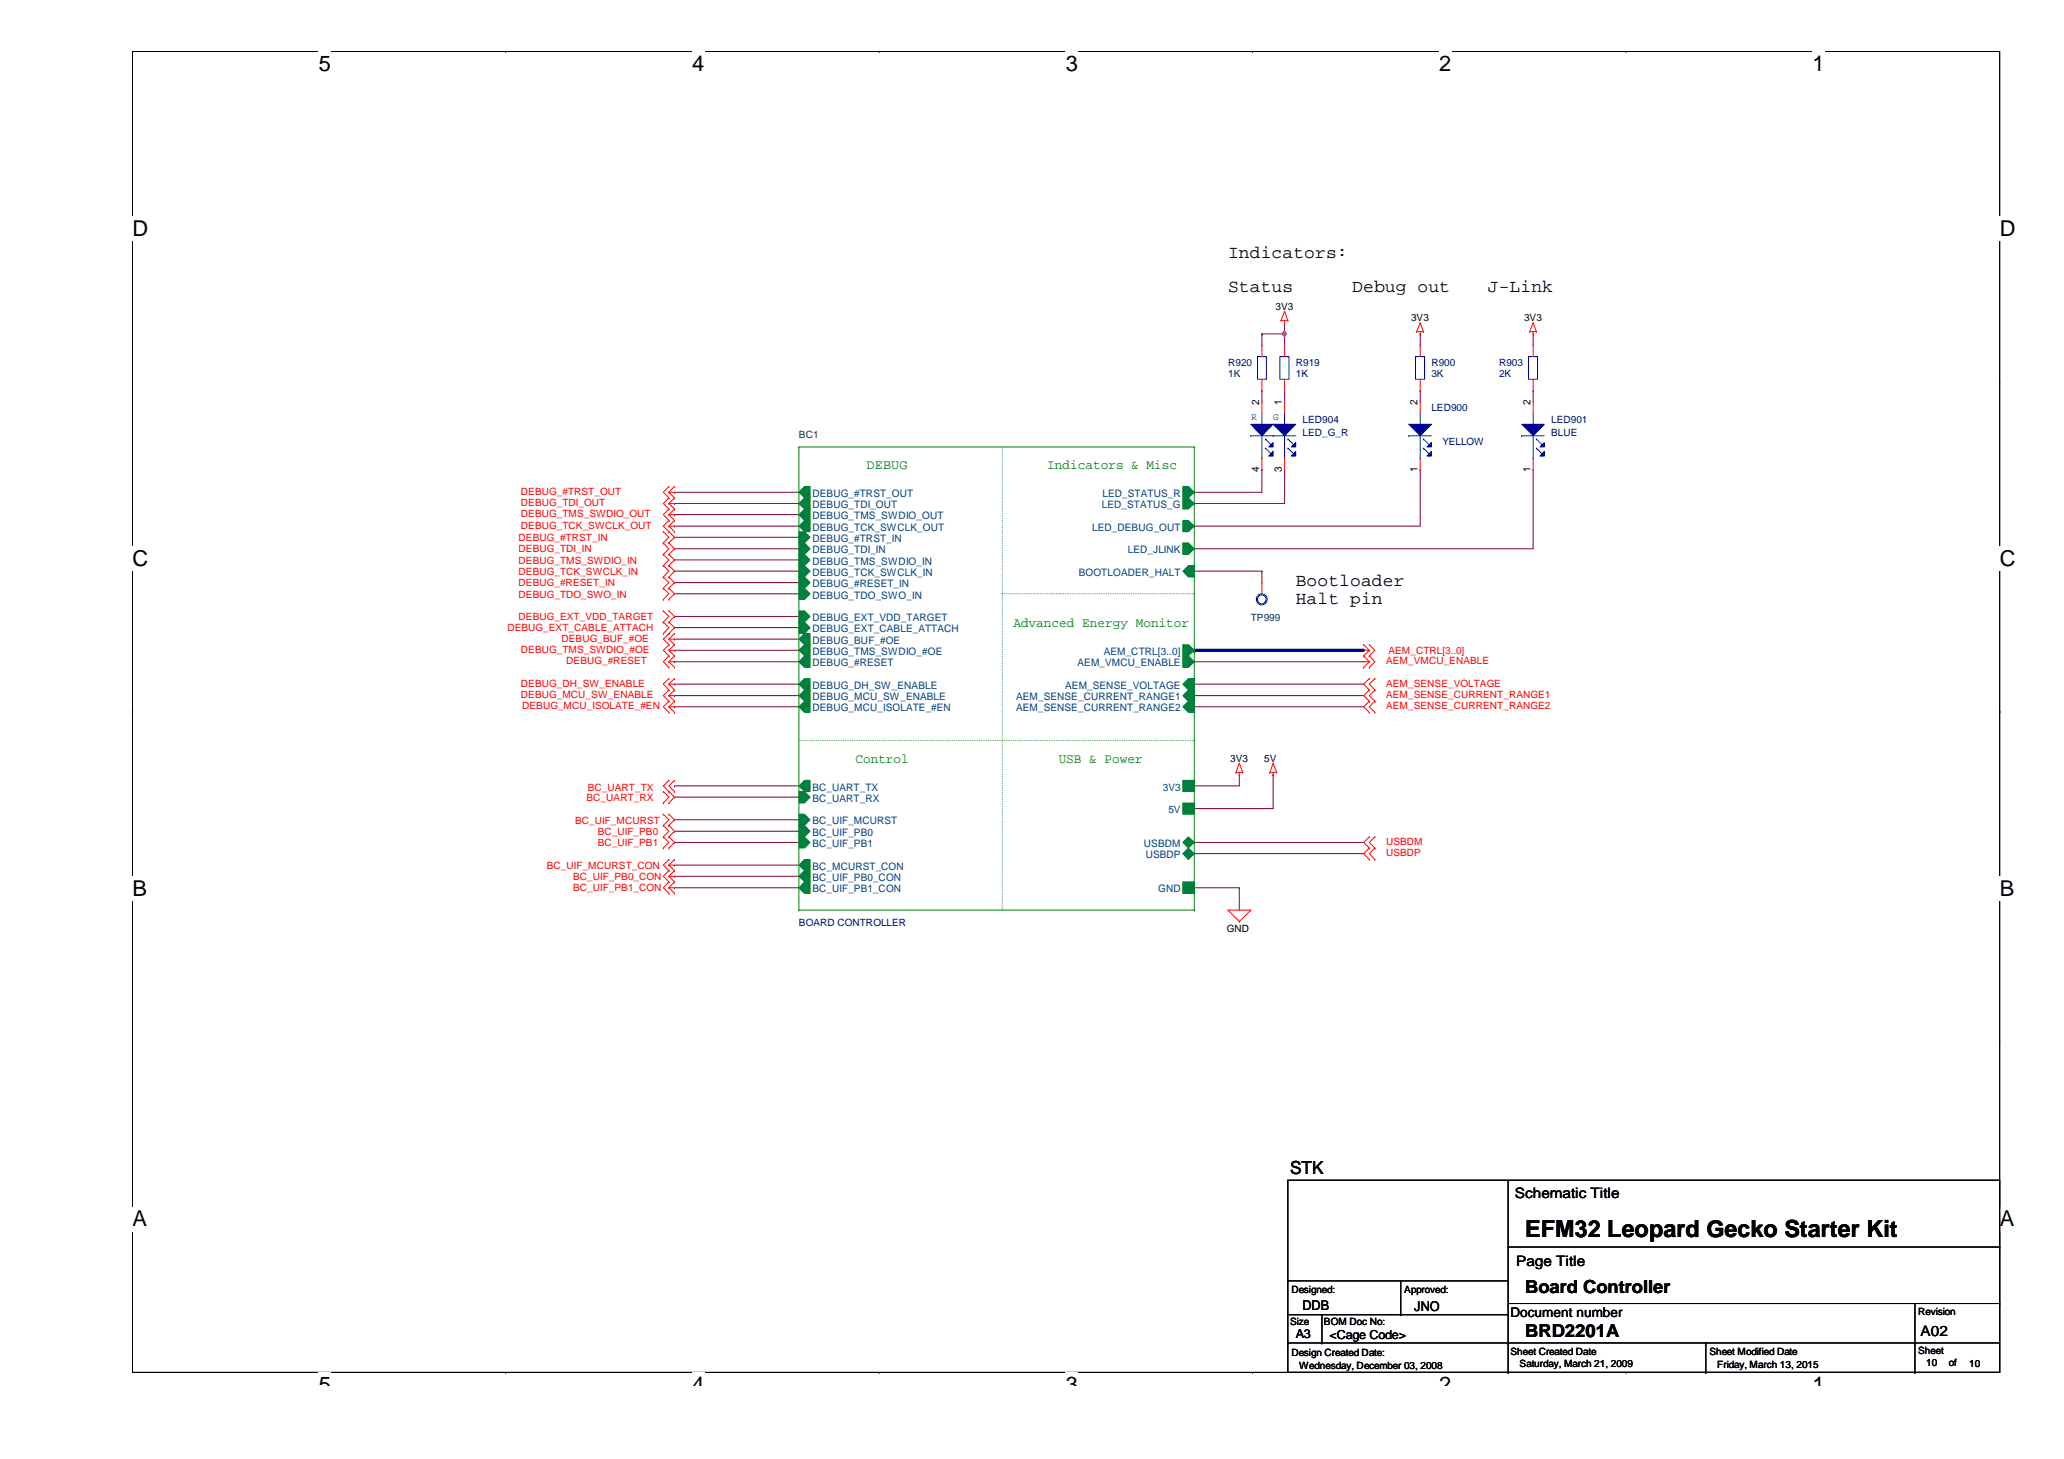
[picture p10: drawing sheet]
<svg xmlns="http://www.w3.org/2000/svg" width="297mm" height="210mm" viewBox="0 0 297 210" stroke-linecap="round" stroke-linejoin="round" font-family="sans-serif">
<path d="M19.1 7.4h268.7v190h-268.7z" fill="none" stroke="#000" stroke-width=".14"/>
<g fill="#fff">
<path d="M45.9 7.4h1.7v3.5h-1.7z"/>
<path d="M45.9 197.4h1.7v2h-1.7z"/>
</g>
<path d="M72.8 7.4h.1M72.8 197.4h.1" fill="none" stroke="#000" stroke-width=".14"/>
<g fill="#fff">
<path d="M99.6 7.4h1.7v3.5h-1.7z"/>
<path d="M99.6 197.4h1.7v2h-1.7z"/>
</g>
<path d="M126.5 7.4h.1M126.5 197.4h.1" fill="none" stroke="#000" stroke-width=".14"/>
<g fill="#fff">
<path d="M153.4 7.4h1.7v3.5h-1.7z"/>
<path d="M153.4 197.4h1.7v2h-1.7z"/>
</g>
<path d="M180.3 7.4h.1M180.3 197.4h.1" fill="none" stroke="#000" stroke-width=".14"/>
<g fill="#fff">
<path d="M207.1 7.4h1.7v3.5h-1.7z"/>
<path d="M207.1 197.4h1.7v2h-1.7z"/>
</g>
<path d="M234 7.4h.1M234 197.4h.1" fill="none" stroke="#000" stroke-width=".14"/>
<g fill="#fff">
<path d="M260.9 7.4h1.7v3.5h-1.7z"/>
<path d="M260.9 197.4h1.7v2h-1.7z"/>
<path d="M19.1 31.2h2.2v3.4h-2.2z"/>
<path d="M287.8 31.2h2.2v3.4h-2.2z"/>
<path d="M19.1 78.7h2.2v3.4h-2.2z"/>
<path d="M287.8 78.7h2.2v3.4h-2.2z"/>
</g>
<path d="M19.1 54.9h.1M287.8 54.9h.1" fill="none" stroke="#000" stroke-width=".14"/>
<g fill="#fff">
<path d="M19.1 126.2h2v3.4h-2z"/>
<path d="M287.8 126.2h2.1v3.4h-2.1z"/>
</g>
<path d="M19.1 102.4h.1M287.8 102.4h.1" fill="none" stroke="#000" stroke-width=".14"/>
<g fill="#fff">
<path d="M19.1 173.7h2v3.4h-2z"/>
<path d="M287.8 173.7h2.1v3.4h-2.1z"/>
</g>
<path d="M19.1 149.9h.1M287.8 149.9h.1" fill="none" stroke="#000" stroke-width=".14"/>
<g fill="none" stroke="#800040" stroke-width=".14">
<path d="M97.1 79h.1M97.1 77.3h.1M97.1 70.8h.1M97.1 75.7h.1M97.1 74h.1M97.1 72.4h.1M97.1 79h17.9M97.1 77.3h17.9M97.1 70.8h17.9M97.1 75.7h17.9M97.1 74h17.9M97.1 72.4h17.9"/>
<path d="M97.1 80.6h.1M97.1 85.4h.1M97.1 82.2h.1M97.1 83.8h.1M97.1 88.7h.1M97.1 90.3h.1M97.1 91.9h.1M97.1 93.6h.1M97.1 95.2h.1M97.1 98.4h.1M97.1 80.6h17.9M97.1 85.4h17.9"/>
<path d="M97.1 82.2h17.9M97.1 83.8h17.9M97.1 88.7h17.9M97.1 90.3h17.9M97.1 91.9h17.9M97.1 93.6h17.9M97.1 95.2h17.9M97.1 98.4h17.9M97.1 100.1h.1M97.1 101.7h.1M97.1 100.1h17.9M97.1 101.7h17.9"/>
<path d="M171.9 113.1h.1M171.9 116.3h.1M178.4 111.5h.1M178.4 111.5v1.6h-6.5M183.2 111.5h.1M183.2 111.5v4.8h-11.3M171.9 122.8h.1M171.9 121.2h.1M171.9 127.7h.1M171.9 122.8h24.4M171.9 121.2h24.4M171.9 127.7h6.5"/>
<path d="M178.4 127.7h.1M178.4 127.7v3.2"/>
</g>
<path d="M171.9 93.6h24.4" fill="none" stroke="#00f" stroke-width=".47"/>
<circle cx="171.9" cy="93.6" r=".23" fill="#00f"/>
<g fill="none" stroke="#800040" stroke-width=".14">
<path d="M181.6 48h.1M181.6 48h3.3M184.9 46.4h.1M184.9 48h.1M184.9 46.4v3.3M171.9 95.2h.1M171.9 98.4h.1M171.9 95.2h24.4M171.9 98.4h24.4M97.1 113.1h.1M97.1 114.7h.1M97.1 119.6h.1"/>
<path d="M97.1 117.9h.1M97.1 113.1h17.9M97.1 114.7h17.9M97.1 119.6h17.9M97.1 117.9h17.9M171.9 101.7h.1M171.9 100.1h.1M171.9 101.7h24.4M171.9 100.1h24.4M97.1 121.2h.1M97.1 124.5h.1M97.1 126.1h.1"/>
<path d="M97.1 127.7h.1M97.1 121.2h17.9M97.1 124.5h17.9M97.1 126.1h17.9M97.1 127.7h17.9"/>
</g>
<circle cx="184.8" cy="48" r=".31" fill="#f0f"/>
<circle cx="184.8" cy="48" r=".31" fill="none" stroke="#f0f" stroke-width=".14"/>
<g fill="none" stroke="#800040" stroke-width=".14">
<path d="M181.6 48h.1M181.6 56.2h.1M181.6 48v1.7M181.6 56.2v1.6M184.9 56.2h.1M184.9 56.2v1.6M204.4 48h.1M204.4 56.2h.1M204.4 48v1.7M204.4 56.2v1.6M220.6 48h.1M220.6 56.2h.1"/>
<path d="M220.6 48v1.7M220.6 56.2v1.6M171.9 70.8h.1M171.9 72.4h.1M171.9 75.7h.1M171.9 79h.1M181.6 67.6h.1M181.6 67.6v3.2h-9.7M184.9 67.6h.1M184.9 67.6v4.8h-13M204.4 67.6h.1M204.4 67.6v8.1h-32.5"/>
<path d="M220.6 67.6h.1M220.6 67.6v11.4h-48.7M171.9 82.2h.1M171.9 82.2h9.7M181.6 82.2h.1M181.6 82.2v1.6"/>
</g>
<g fill="none" stroke="#f00" stroke-width=".14">
<path d="M184.4 46.1h.1M184.4 46.1h.9M184.9 46.4h.1M184.9 44.8h.1M184.9 46.1v.3M184.9 44.8l-.5 1.3M184.9 44.8l.4 1.3M185.3 46.1h.1M203.9 47.7h.1M203.9 47.7h1M204.4 48h.1M204.4 46.4h.1"/>
<path d="M204.4 47.7v.3M204.4 46.4l-.5 1.3M204.4 46.4l.5 1.3M204.9 47.7h.1M220.1 47.7h.1M220.1 47.7h1M220.6 48h.1M220.6 46.4h.1M220.6 47.7v.3M220.6 46.4l.5 1.3M220.6 46.4l-.5 1.3M221.1 47.7h.1"/>
<path d="M95.5 79.8h.1M95.5 78.1h.1M95.5 76.5h.1M95.5 79.8l.8 .8-.8 .8M95.5 78.1l.8 .9-.8 .8M95.5 76.5l.8 .8-.8 .8M96.3 79.8h.1M96.3 78.1h.1M96.3 71.6h.1M96.3 70h.1M96.3 70.8h.1M96.3 76.5h.1"/>
<path d="M96.3 74.9h.1M96.3 75.7h.1M96.3 73.2h.1M96.3 74h.1M96.3 72.4h.1M96.3 79.8l.8 .8-.8 .8M96.3 78.1l.8 .9-.8 .8M96.3 70l-.8 .8 .8 .8M96.3 70.8l.8 .8M96.3 70.8h.8M96.3 74.9l-.8 .8 1.6 1.6-.8 .8M96.3 75.7l.8 .8"/>
<path d="M96.3 75.7h.8M96.3 73.2l-.8 .8 .8 .9M96.3 74l.8 .9M96.3 74h.8M96.3 71.6l-.8 .8 .8 .8M96.3 72.4l.8 .8M96.3 72.4h.8M97.1 71.6h.1M97.1 70h.1M97.1 76.5h.1M97.1 74.9h.1M97.1 73.2h.1"/>
<path d="M97.1 70l-.8 .8M97.1 74.9l-.8 .8M97.1 73.2l-.8 .8M97.1 71.6l-.8 .8M95.5 81.4h.1M95.5 84.6h.1M95.5 86.2h.1M95.5 83h.1M95.5 89.5h.1M95.5 91.1h.1M95.5 87.9h.1M95.5 84.6l.8 .8-.8 .8"/>
<path d="M95.5 81.4l.8 .8-.8 .8M95.5 83l.8 .8-.8 .8M95.5 89.5l.8 .8-.8 .8M95.5 87.9l.8 .8-.8 .8M96.3 92.8h.1M96.3 91.1h.1M96.3 91.9h.1M96.3 94.4h.1M96.3 93.6h.1M96.3 81.4h.1M96.3 84.6h.1M96.3 86.2h.1"/>
<path d="M96.3 83h.1M96.3 89.5h.1M96.3 87.9h.1M96.3 96h.1M96.3 95.2h.1M96.3 99.3h.1M96.3 97.6h.1M96.3 98.4h.1M96.3 91.1l-.8 .8 .8 .9M96.3 91.9l.8 .9M96.3 91.9h.8M96.3 92.8l-.8 .8 .8 .8"/>
<path d="M96.3 93.6l.8 .8M96.3 93.6h.8M96.3 84.6l.8 .8-.8 .8M96.3 81.4l.8 .8-.8 .8M96.3 83l.8 .8-.8 .8M96.3 89.5l.8 .8-.8 .8M96.3 87.9l.8 .8-.8 .8M96.3 94.4l-.8 .8 .8 .8M96.3 95.2l.8 .8M96.3 95.2h.8M96.3 97.6l-.8 .8 .8 .9M96.3 98.4l.8 .9"/>
<path d="M96.3 98.4h.8M96.3 99.3l-.8 .8 .8 .8M97.1 92.8h.1M97.1 91.1h.1M97.1 94.4h.1M97.1 96h.1M97.1 99.3h.1M97.1 97.6h.1M97.1 91.1l-.8 .8M97.1 92.8l-.8 .8M97.1 94.4l-.8 .8M97.1 97.6l-.8 .8"/>
<path d="M97.1 99.3l-.8 .8M196.3 94.4h.1M196.3 96h.1M196.3 92.8h.1M196.3 93.6h.8M196.3 95.2h.8M196.3 94.4l.8 .8M196.3 92.8l.8 .8M197.1 94.4h.1M197.1 96h.1M197.1 95.2h.1M197.1 92.8h.1"/>
<path d="M197.1 93.6h.1M197.1 99.3h.1M197.1 97.6h.1M197.1 94.4l.8 .8-.8 .8M197.1 95.2l-.8 .8M197.1 92.8l.8 .8-.8 .8M197.1 93.6l-.8 .8M197.1 97.6l-.8 .8 .8 .9M197.1 99.3l-.8 .8 .8 .8M197.9 99.3h.1M197.9 97.6h.1M197.9 97.6l-.8 .8 .8 .9"/>
<path d="M197.9 99.3l-.8 .8 .8 .8M95.5 113.9h.1M95.5 115.5h.1M95.5 117.1h.1M95.5 118.7h.1M95.5 113.9l.8 .8-.8 .8M95.5 117.1l.8 .8-.8 .8M95.5 118.7l.8 .9-.8 .8M96.3 100.9h.1M96.3 100.1h.1M96.3 102.5h.1M96.3 101.7h.1"/>
<path d="M96.3 113.9h.1M96.3 115.5h.1M96.3 112.3h.1M96.3 117.1h.1M96.3 118.7h.1M96.3 100.1l.8 .8M96.3 100.1h.8M96.3 100.9l-.8 .8 .8 .8M96.3 101.7l.8 .8M96.3 101.7h.8M96.3 112.3l-.8 .8 1.6 1.6-.8 .8M96.3 117.1l.8 .8-.8 .8"/>
<path d="M96.3 118.7l.8 .9-.8 .8M97.1 100.9h.1M97.1 102.5h.1M97.1 112.3h.1M97.1 113.9h.1M97.1 100.9l-.8 .8M97.1 112.3l-.8 .8 .8 .8M177.9 111.1h.1M177.9 111.1h1M178.4 111.5h.1M178.4 109.8h.1M178.4 111.1v.4"/>
<path d="M178.4 109.8l-.5 1.3M178.4 109.8l.5 1.3M178.9 111.1h.1M182.8 111.1h.1M182.8 111.1h.9M183.2 111.5h.1M183.2 109.8h.1M183.2 111.1v.4M183.2 109.8l-.4 1.3M183.2 109.8l.5 1.3M183.7 111.1h.1M197.1 102.5h.1"/>
<path d="M197.1 100.9h.1M197.1 100.9l-.8 .8 .8 .8M197.9 102.5h.1M197.9 100.9h.1M197.9 100.9l-.8 .8 .8 .8M95.5 120.4h.1M95.5 122h.1M95.5 120.4l.8 .8-.8 .8M96.3 123.7h.1M96.3 125.3h.1M96.3 124.5h.1M96.3 120.4h.1"/>
<path d="M96.3 122h.1M96.3 126.9h.1M96.3 126.1h.1M96.3 128.5h.1M96.3 127.7h.1M96.3 123.7l-.8 .8 .8 .8M96.3 124.5l.8 .8M96.3 124.5h.8M96.3 120.4l.8 .8-.8 .8M96.3 125.3l-.8 .8 .8 .8M96.3 126.1l.8 .8M96.3 126.1h.8"/>
<path d="M96.3 126.9l-.8 .8 .8 .8M96.3 127.7l.8 .8M96.3 127.7h.8M97.1 123.7h.1M97.1 125.3h.1M97.1 126.9h.1M97.1 128.5h.1M97.1 123.7l-.8 .8M97.1 125.3l-.8 .8M97.1 126.9l-.8 .8M176.7 130.9h.1M176.7 130.9h3.3"/>
<path d="M176.7 130.9l1.7 1.7M178.4 132.6h.1M180 130.9h.1M180 130.9l-1.6 1.7M197.1 122h.1M197.1 120.4h.1M197.1 123.7h.1M197.1 120.4l-.8 .8 .8 .8M197.1 122l-.8 .8 .8 .9M197.9 122h.1M197.9 120.4h.1M197.9 123.7h.1"/>
<path d="M197.9 120.4l-.8 .8 .8 .8M197.9 122l-.8 .8 .8 .9"/>
</g>
<g fill="none" stroke="#000" stroke-width=".14">
<path d="M185.3 169.8h102.5v27.6h-102.5zM217 179.4h70.8M217 169.8v27.6M287.8 179.4h.1M185.3 193.2h.1M185.3 193.2h102.5M185.3 189.1h31.7M185.3 184.3h31.7M190.2 193.2h.1M190.2 189.1v4.1M201.6 189.1h.1M201.6 184.3v4.8"/>
<path d="M217 193.2h.1M217 197.4h.1M217 189.1h.1M217 184.3h.1M217 187.5h70.8M245.5 197.4h.1M245.5 193.2v4.2M275.6 193.2h.1M275.6 197.4h.1M275.6 187.5v9.9M287.8 187.5h.1"/>
</g>
<path d="M202.7 61h3.3l-1.6 1.7z" fill="#00f"/>
<path d="M202.7 61h3.3l-1.6 1.7z" fill="none" stroke="#00f" stroke-width=".14"/>
<path d="M206 63.7v.6h-.6z" fill="#00f"/>
<path d="M206 63.7v.6h-.6z" fill="none" stroke="#00f" stroke-width=".14"/>
<path d="M206 64.9v.7h-.6z" fill="#00f"/>
<g fill="none" stroke="#00f" stroke-width=".14">
<path d="M203.7 51.3h1.3v3.3h-1.3zM204.4 59.4v1.6M202.7 62.7h.1M202.7 62.7h3.3M204.4 61h.1M204.4 65.9h.1M204.4 62.7v3.2M204.9 63.2h.1M204.9 64.5h.1M204.9 63.2l.8 .8M204.9 64.5l.8 .8M206 64.9v.7h-.6z"/>
<circle cx="181.6" cy="86.2" r=".63"/>
<circle cx="181.6" cy="86.2" r=".79"/>
</g>
<path d="M204.4 57.8h.1M204.4 56.2h.1M204.4 49.7h.1M204.4 49.7v1.6M204.4 54.6v1.6M204.4 57.8v1.6M204.4 67.6h.1M204.4 65.9v1.7M181.6 83.8h.1M181.6 83.8v1.6" fill="none" stroke="#f00" stroke-width=".14"/>
<path d="M183.2 61h3.3l-1.6 1.7z" fill="#00f"/>
<path d="M183.2 61h3.3l-1.6 1.7z" fill="none" stroke="#00f" stroke-width=".14"/>
<path d="M185.8 64.3l.7-.6v.6z" fill="#00f"/>
<path d="M185.8 64.3l.7-.6v.6z" fill="none" stroke="#00f" stroke-width=".14"/>
<path d="M186.5 64.9v.7h-.7z" fill="#00f"/>
<g fill="none" stroke="#00f" stroke-width=".14">
<path d="M184.9 59.4v1.6M181.6 65.9h.1M181.6 62.7v3.2M183.2 62.7h.1M183.2 62.7h3.3M184.9 61h.1M184.9 65.9h.1M184.9 62.7v3.2M185.3 63.2h.1M185.3 64.5h.1M185.3 63.2l.9 .8M185.3 64.5l.9 .8"/>
<path d="M186.5 64.9v.7h-.7z"/>
</g>
<path d="M180 61h3.2l-1.6 1.7z" fill="#00f"/>
<path d="M181.6 59.4v1.6M180 61h3.2l-1.6 1.7zM180 62.7h.1M180 62.7h3.2M181.6 61h.1M182.1 63.2h.1M182.1 64.5h.1M182.1 63.2l.8 .8M182.1 64.5l.8 .8" fill="none" stroke="#00f" stroke-width=".14"/>
<path d="M183.2 63.7v.6h-.6z" fill="#00f"/>
<path d="M183.2 63.7v.6h-.6z" fill="none" stroke="#00f" stroke-width=".14"/>
<path d="M183.2 64.9v.7h-.6z" fill="#00f"/>
<path d="M183.2 64.9v.7h-.6z" fill="none" stroke="#00f" stroke-width=".14"/>
<path d="M181.6 57.8h.1M181.6 57.8v1.6M184.9 57.8h.1M184.9 57.8v1.6M181.6 67.6h.1M181.6 65.9v1.7M184.9 67.6h.1M184.9 65.9v1.7" fill="none" stroke="#f00" stroke-width=".14"/>
<path d="M144.2 64.3v66.6M144.2 85.4h.1M171.9 85.4h-27.7M115 106.6h.1M171.9 106.6h-56.9M144.2 130.9h.1" fill="none" stroke="#008000" stroke-width=".14" stroke-dasharray="0 .3"/>
<path d="M171 120.4l.9 .8-.9 .8-.8-.8z" fill="#008040"/>
<path d="M171 120.4l.9 .8-.9 .8-.8-.8z" fill="none" stroke="#008040" stroke-width=".14"/>
<path d="M171 122l.9 .8-.9 .9-.8-.9z" fill="#008040"/>
<path d="M171 122l.9 .8-.9 .9-.8-.9z" fill="none" stroke="#008040" stroke-width=".14"/>
<path d="M115 72.4l.8-.8h.8v1.6h-.8z" fill-rule="evenodd" fill="#008040"/>
<path d="M115 72.4l.8-.8h.8v1.6h-.8z" fill="none" stroke="#008040" stroke-width=".14"/>
<path d="M115 74l.8-.8h.8v1.7h-.8z" fill-rule="evenodd" fill="#008040"/>
<path d="M115 74l.8-.8h.8v1.7h-.8z" fill="none" stroke="#008040" stroke-width=".14"/>
<path d="M115 75.7l.8-.8h.8v1.6h-.8z" fill-rule="evenodd" fill="#008040"/>
<path d="M115 75.7l.8-.8h.8v1.6h-.8z" fill="none" stroke="#008040" stroke-width=".14"/>
<path d="M115.8 70h.8v1.6h-.8l-.8-.8z" fill-rule="evenodd" fill="#008040"/>
<path d="M115.8 70h.8v1.6h-.8l-.8-.8z" fill="none" stroke="#008040" stroke-width=".14"/>
<path d="M115 79.8h.8l.8 .8-.8 .8h-.8z" fill-rule="evenodd" fill="#008040"/>
<path d="M115 79.8h.8l.8 .8-.8 .8h-.8z" fill="none" stroke="#008040" stroke-width=".14"/>
<path d="M115 83h.8l.8 .8-.8 .8h-.8z" fill-rule="evenodd" fill="#008040"/>
<path d="M115 83h.8l.8 .8-.8 .8h-.8z" fill="none" stroke="#008040" stroke-width=".14"/>
<path d="M115 76.5h.8l.8 .8-.8 .8h-.8z" fill-rule="evenodd" fill="#008040"/>
<path d="M115 76.5h.8l.8 .8-.8 .8h-.8z" fill="none" stroke="#008040" stroke-width=".14"/>
<path d="M115 81.4h.8l.8 .8-.8 .8h-.8z" fill-rule="evenodd" fill="#008040"/>
<path d="M115 81.4h.8l.8 .8-.8 .8h-.8z" fill="none" stroke="#008040" stroke-width=".14"/>
<path d="M115 84.6h.8l.8 .8-.8 .8h-.8z" fill-rule="evenodd" fill="#008040"/>
<path d="M115 84.6h.8l.8 .8-.8 .8h-.8z" fill="none" stroke="#008040" stroke-width=".14"/>
<path d="M115 78.1h.8l.8 .9-.8 .8h-.8z" fill-rule="evenodd" fill="#008040"/>
<path d="M115 78.1h.8l.8 .9-.8 .8h-.8z" fill="none" stroke="#008040" stroke-width=".14"/>
<path d="M170.2 94.4h.8l.9 .8-.9 .8h-.8z" fill-rule="evenodd" fill="#008040"/>
<path d="M170.2 94.4h.8l.9 .8-.9 .8h-.8z" fill="none" stroke="#008040" stroke-width=".14"/>
<path d="M115 87.9h.8l.8 .8-.8 .8h-.8z" fill-rule="evenodd" fill="#008040"/>
<path d="M115 87.9h.8l.8 .8-.8 .8h-.8z" fill="none" stroke="#008040" stroke-width=".14"/>
<path d="M115 89.5h.8l.8 .8-.8 .8h-.8z" fill-rule="evenodd" fill="#008040"/>
<path d="M115 89.5h.8l.8 .8-.8 .8h-.8z" fill="none" stroke="#008040" stroke-width=".14"/>
<path d="M115 91.9l.8-.8h.8v1.7h-.8z" fill-rule="evenodd" fill="#008040"/>
<path d="M115 91.9l.8-.8h.8v1.7h-.8z" fill="none" stroke="#008040" stroke-width=".14"/>
<path d="M115 93.6l.8-.8h.8v1.6h-.8z" fill-rule="evenodd" fill="#008040"/>
<path d="M115 93.6l.8-.8h.8v1.6h-.8z" fill="none" stroke="#008040" stroke-width=".14"/>
<path d="M115 101.7l.8-.8h.8v1.6h-.8z" fill-rule="evenodd" fill="#008040"/>
<path d="M115 101.7l.8-.8h.8v1.6h-.8z" fill="none" stroke="#008040" stroke-width=".14"/>
<path d="M115.8 94.4h.8v1.6h-.8l-.8-.8z" fill-rule="evenodd" fill="#008040"/>
<path d="M115.8 94.4h.8v1.6h-.8l-.8-.8z" fill="none" stroke="#008040" stroke-width=".14"/>
<path d="M115 100.1l.8-.8h.8v1.6h-.8z" fill-rule="evenodd" fill="#008040"/>
<path d="M115 100.1l.8-.8h.8v1.6h-.8z" fill="none" stroke="#008040" stroke-width=".14"/>
<path d="M115 98.4l.8-.8h.8v1.7h-.8z" fill-rule="evenodd" fill="#008040"/>
<path d="M115 98.4l.8-.8h.8v1.7h-.8z" fill="none" stroke="#008040" stroke-width=".14"/>
<path d="M170.2 92.8h.8l.9 .8-.9 .8h-.8z" fill-rule="evenodd" fill="#008040"/>
<path d="M170.2 92.8h.8l.9 .8-.9 .8h-.8z" fill="none" stroke="#008040" stroke-width=".14"/>
<path d="M170.2 126.9h1.7v1.6h-1.7z" fill-rule="evenodd" fill="#008040"/>
<path d="M170.2 126.9h1.7v1.6h-1.7z" fill="none" stroke="#008040" stroke-width=".14"/>
<path d="M170.2 115.5h1.7v1.6h-1.7z" fill-rule="evenodd" fill="#008040"/>
<path d="M170.2 115.5h1.7v1.6h-1.7z" fill="none" stroke="#008040" stroke-width=".14"/>
<path d="M170.2 112.3h1.7v1.6h-1.7z" fill-rule="evenodd" fill="#008040"/>
<path d="M170.2 112.3h1.7v1.6h-1.7z" fill="none" stroke="#008040" stroke-width=".14"/>
<path d="M171 99.3h.9v1.6h-.9l-.8-.8z" fill-rule="evenodd" fill="#008040"/>
<path d="M171 99.3h.9v1.6h-.9l-.8-.8z" fill="none" stroke="#008040" stroke-width=".14"/>
<path d="M171 97.6h.9v1.7h-.9l-.8-.9z" fill-rule="evenodd" fill="#008040"/>
<path d="M171 97.6h.9v1.7h-.9l-.8-.9z" fill="none" stroke="#008040" stroke-width=".14"/>
<path d="M170.2 101.7l.8-.8h.9v1.6h-.9z" fill-rule="evenodd" fill="#008040"/>
<path d="M170.2 101.7l.8-.8h.9v1.6h-.9z" fill="none" stroke="#008040" stroke-width=".14"/>
<path d="M115 113.1l.8-.8h.8v1.6h-.8z" fill-rule="evenodd" fill="#008040"/>
<path d="M115 113.1l.8-.8h.8v1.6h-.8z" fill="none" stroke="#008040" stroke-width=".14"/>
<path d="M115 113.9h.8l.8 .8-.8 .8h-.8z" fill-rule="evenodd" fill="#008040"/>
<path d="M115 113.9h.8l.8 .8-.8 .8h-.8z" fill="none" stroke="#008040" stroke-width=".14"/>
<path d="M115 118.7h.8l.8 .9-.8 .8h-.8z" fill-rule="evenodd" fill="#008040"/>
<path d="M115 118.7h.8l.8 .9-.8 .8h-.8z" fill="none" stroke="#008040" stroke-width=".14"/>
<path d="M115 120.4h.8l.8 .8-.8 .8h-.8z" fill-rule="evenodd" fill="#008040"/>
<path d="M115 120.4h.8l.8 .8-.8 .8h-.8z" fill="none" stroke="#008040" stroke-width=".14"/>
<path d="M115 124.5l.8-.8h.8v1.6h-.8z" fill-rule="evenodd" fill="#008040"/>
<path d="M115 124.5l.8-.8h.8v1.6h-.8z" fill="none" stroke="#008040" stroke-width=".14"/>
<path d="M115 126.1l.8-.8h.8v1.6h-.8z" fill-rule="evenodd" fill="#008040"/>
<path d="M115 126.1l.8-.8h.8v1.6h-.8z" fill="none" stroke="#008040" stroke-width=".14"/>
<path d="M115.8 126.9h.8v1.6h-.8l-.8-.8z" fill-rule="evenodd" fill="#008040"/>
<path d="M115.8 126.9h.8v1.6h-.8l-.8-.8z" fill="none" stroke="#008040" stroke-width=".14"/>
<path d="M115 117.1h.8l.8 .8-.8 .8h-.8z" fill-rule="evenodd" fill="#008040"/>
<path d="M115 117.1h.8l.8 .8-.8 .8h-.8z" fill="none" stroke="#008040" stroke-width=".14"/>
<path d="M171 81.4h.9v1.6h-.9l-.8-.8z" fill-rule="evenodd" fill="#008040"/>
<path d="M171 81.4h.9v1.6h-.9l-.8-.8z" fill="none" stroke="#008040" stroke-width=".14"/>
<path d="M170.2 70h.8l.9 .8-.9 .8h-.8z" fill-rule="evenodd" fill="#008040"/>
<path d="M170.2 70h.8l.9 .8-.9 .8h-.8z" fill="none" stroke="#008040" stroke-width=".14"/>
<path d="M170.2 78.1h.8l.9 .9-.9 .8h-.8z" fill-rule="evenodd" fill="#008040"/>
<path d="M170.2 78.1h.8l.9 .9-.9 .8h-.8z" fill="none" stroke="#008040" stroke-width=".14"/>
<path d="M170.2 71.6h.8l.9 .8-.9 .8h-.8z" fill-rule="evenodd" fill="#008040"/>
<path d="M170.2 71.6h.8l.9 .8-.9 .8h-.8z" fill="none" stroke="#008040" stroke-width=".14"/>
<path d="M170.2 74.9h.8l.9 .8-.9 .8h-.8z" fill-rule="evenodd" fill="#008040"/>
<path d="M170.2 74.9h.8l.9 .8-.9 .8h-.8z" fill="none" stroke="#008040" stroke-width=".14"/>
<path d="M115 64.3h.1M115 64.3h56.9M115 64.3v66.6M171.9 64.3h.1M171.9 64.3v66.6M115 130.9h.1M115 130.9h56.9M171.9 130.9h.1" fill="none" stroke="#008000" stroke-width=".14"/>
<path d="M184.2 51.3h1.3v3.3h-1.3z" fill="none" stroke="#00f" stroke-width=".14"/>
<path d="M184.9 56.2h.1M184.9 49.7h.1M184.9 49.7v1.6M184.9 54.6v1.6" fill="none" stroke="#f00" stroke-width=".14"/>
<path d="M219 61h3.3l-1.7 1.7z" fill="#00f"/>
<path d="M219 61h3.3l-1.7 1.7z" fill="none" stroke="#00f" stroke-width=".14"/>
<path d="M222.3 63.7v.6h-.7z" fill="#00f"/>
<path d="M222.3 63.7v.6h-.7z" fill="none" stroke="#00f" stroke-width=".14"/>
<path d="M222.3 64.9v.7h-.7z" fill="#00f"/>
<g fill="none" stroke="#00f" stroke-width=".14">
<path d="M181 51.3h1.2v3.3h-1.2zM220 51.3h1.3v3.3h-1.3zM220.6 59.4v1.6M219 62.7h.1M219 62.7h3.3M220.6 61h.1M220.6 65.9h.1M220.6 62.7v3.2M221.1 63.2h.1M221.1 64.5h.1M221.1 63.2l.8 .8M221.1 64.5l.8 .8"/>
<path d="M222.3 64.9v.7h-.7z"/>
</g>
<path d="M181.6 56.2h.1M181.6 49.7h.1M181.6 49.7v1.6M181.6 54.6v1.6M220.6 57.8h.1M220.6 56.2h.1M220.6 49.7h.1M220.6 49.7v1.6M220.6 54.6v1.6M220.6 57.8v1.6M220.6 67.6h.1M220.6 65.9v1.7" fill="none" stroke="#f00" stroke-width=".14"/>
<circle cx="184.8" cy="48" r=".31" fill="#f0f"/>
<circle cx="184.8" cy="48" r=".31" fill="none" stroke="#f0f" stroke-width=".14"/>
<text font-size="3.4" x="219.5" y="178">EFM32 Leopard Gecko Starter Kit</text>
<g font-size="3.1">
<text x="45.9" y="10.2">5</text>
<text x="99.6" y="10.2">4</text>
<text x="153.4" y="10.2">3</text>
<text x="207.1" y="10.2">2</text>
<text x="260.9" y="10.2">1</text>
<text x="19" y="34">D</text>
<text x="287.8" y="34">D</text>
<text x="19" y="81.4">C</text>
<text x="287.8" y="81.4">C</text>
<text x="19" y="128.9">B</text>
<text x="287.8" y="128.9">B</text>
<text x="19" y="176.4">A</text>
<text x="287.8" y="176.4">A</text>
<text x="45.9" y="200.2">5</text>
<text x="99.6" y="200.2">4</text>
<text x="153.4" y="200.2">3</text>
<text x="207.1" y="200.2">2</text>
<text x="260.9" y="200.2">1</text>
</g>
<g font-size="2.6">
<text x="176.7" y="42">Status</text>
<text x="176.7" y="37.1">Indicators:</text>
<text x="194.6" y="42">Debug out</text>
<text x="214.1" y="42">J-Link</text>
<text x="186.5" y="84.2">Bootloader</text>
<text x="186.5" y="86.8">Halt pin</text>
<text x="185.7" y="168.9">STK</text>
<text x="219.5" y="186.1">Board Controller</text>
<text x="219.5" y="192.4">BRD2201A</text>
</g>
<g font-size="2.1">
<text x="218" y="172.4">Schematic Title</text>
<text x="218.2" y="182.1">Page Title</text>
<text x="276.4" y="192.2">A02</text>
</g>
<g font-size="1.9" fill="#008000">
<text x="124.7" y="67.4">DEBUG</text>
<text x="150.7" y="67.4">Indicators &amp; Misc</text>
<text x="145.8" y="90.2">Advanced Energy Monitor</text>
<text x="123.1" y="109.7">Control</text>
<text x="152.4" y="109.7">USB &amp; Power</text>
</g>
<g font-size="1.9">
<text x="187.5" y="188.5">DDB</text>
<text x="203.5" y="188.6">JNO</text>
<text x="217.4" y="189.5">Document number</text>
</g>
<g font-size="1.8">
<text x="186.5" y="192.5">A3</text>
<text x="191.3" y="192.7">&lt;Cage Code&gt;</text>
</g>
<g font-size="1.5">
<text x="181.2" y="58.3" transform="rotate(-90 181.2 58.3)">2</text>
<text x="184.5" y="58.3" transform="rotate(-90 184.5 58.3)">1</text>
<text x="204" y="58.3" transform="rotate(-90 204 58.3)">2</text>
<text x="220.3" y="58.3" transform="rotate(-90 220.3 58.3)">2</text>
<text x="181.2" y="67.9" transform="rotate(-90 181.2 67.9)">4</text>
<text x="184.5" y="67.9" transform="rotate(-90 184.5 67.9)">3</text>
<text x="204" y="67.9" transform="rotate(-90 204 67.9)">1</text>
<text x="220.3" y="67.9" transform="rotate(-90 220.3 67.9)">1</text>
</g>
<g font-size="1.5" fill="#004080">
<text x="116.9" y="71.5">DEBUG_#TRST_OUT</text>
<text x="158.7" y="71.5">LED_STATUS_R</text>
<text x="116.9" y="73.1">DEBUG_TDI_OUT</text>
<text x="116.9" y="74.7">DEBUG_TMS_SWDIO_OUT</text>
<text x="116.9" y="76.4">DEBUG_TCK_SWCLK_OUT</text>
<text x="116.9" y="78">DEBUG_#TRST_IN</text>
<text x="157.2" y="76.4">LED_DEBUG_OUT</text>
<text x="158.6" y="73.1">LED_STATUS_G</text>
<text x="116.9" y="81.2">DEBUG_TMS_SWDIO_IN</text>
<text x="116.9" y="82.8">DEBUG_TCK_SWCLK_IN</text>
<text x="116.9" y="79.6">DEBUG_TDI_IN</text>
<text x="155.2" y="82.8">BOOTLOADER_HALT</text>
<text x="162.3" y="79.6">LED_JLINK</text>
<text x="116.9" y="84.5">DEBUG_#RESET_IN</text>
<text x="116.9" y="86.1">DEBUG_TDO_SWO_IN</text>
<text x="116.9" y="89.4">DEBUG_EXT_VDD_TARGET</text>
<text x="116.9" y="91">DEBUG_EXT_CABLE_ATTACH</text>
<text x="116.9" y="92.6">DEBUG_BUF_#OE</text>
<text x="116.9" y="94.2">DEBUG_TMS_SWDIO_#OE</text>
<text x="116.9" y="95.9">DEBUG_#RESET</text>
<text x="155.1" y="95.9">AEM_VMCU_ENABLE</text>
<text x="158.8" y="94.2">AEM_CTRL[3..0]</text>
<text x="116.9" y="100.8">DEBUG_MCU_SW_ENABLE</text>
<text x="116.9" y="99.1">DEBUG_DH_SW_ENABLE</text>
<text x="146.2" y="100.8">AEM_SENSE_CURRENT_RANGE1</text>
<text x="153.3" y="99.1">AEM_SENSE_VOLTAGE</text>
<text x="116.9" y="102.4">DEBUG_MCU_ISOLATE_#EN</text>
<text x="146.2" y="102.4">AEM_SENSE_CURRENT_RANGE2</text>
<text x="116.9" y="113.7">BC_UART_TX</text>
<text x="167.3" y="113.7">3V3</text>
<text x="116.9" y="115.4">BC_UART_RX</text>
<text x="116.9" y="118.6">BC_UIF_MCURST</text>
<text x="168.1" y="117">5V</text>
<text x="116.9" y="120.3">BC_UIF_PB0</text>
<text x="116.9" y="121.9">BC_UIF_PB1</text>
<text x="116.9" y="125.1">BC_MCURST_CON</text>
<text x="164.6" y="121.9">USBDM</text>
<text x="164.9" y="123.5">USBDP</text>
<text x="116.9" y="126.7">BC_UIF_PB0_CON</text>
<text x="116.9" y="128.4">BC_UIF_PB1_CON</text>
<text x="166.7" y="128.4">GND</text>
</g>
<g font-size="1.4">
<text x="183.6" y="44.5">3V3</text>
<text x="203.1" y="46.1">3V3</text>
<text x="219.3" y="46.1">3V3</text>
<text x="177" y="109.6">3V3</text>
<text x="181.9" y="109.6">5V</text>
<text x="176.6" y="134.1">GND</text>
<text x="185.8" y="186">Designed:</text>
<text x="202.1" y="186">Approved:</text>
<text x="185.7" y="190.7">Size</text>
<text x="190.5" y="190.7">BOM Doc No:</text>
<text x="276.1" y="189.2">Revision</text>
<text x="185.8" y="195.1">Design Created Date:</text>
<text x="187" y="197">Wednesday, December 03, 2008</text>
<text x="217.4" y="194.9">Sheet Created Date</text>
<text x="218.7" y="196.7">Saturday, March 21, 2009</text>
<text x="246" y="194.9">Sheet Modified Date</text>
<text x="247.1" y="196.8">Friday, March 13, 2015</text>
<text x="276.1" y="194.7">Sheet</text>
<text x="277.2" y="196.5">10</text>
<text x="280.5" y="196.5">of</text>
<text x="283.4" y="196.7">10</text>
</g>
<g font-size="1.4" fill="#000080">
<text x="176.7" y="52.7">R920</text>
<text x="186.5" y="52.7">R919</text>
<text x="206" y="52.7">R900</text>
<text x="215.7" y="52.7">R903</text>
<text x="176.7" y="54.3">1K</text>
<text x="186.5" y="54.3">1K</text>
<text x="206" y="59.1">LED900</text>
<text x="206" y="54.3">3K</text>
<text x="215.7" y="54.3">2K</text>
<text x="187.5" y="60.8">LED904</text>
<text x="187.5" y="62.7">LED_G_R</text>
<text x="207.6" y="64">YELLOW</text>
<text x="223.2" y="60.8">LED901</text>
<text x="223.2" y="62.7">BLUE</text>
<text x="115" y="133.3">BOARD CONTROLLER</text>
</g>
<g font-size="1.4" fill="#004040">
<text x="115" y="63.1">BC1</text>
<text x="180" y="89.4">TP999</text>
</g>
<g font-size="1.4" fill="#00f">
<text x="180.1" y="60.5">R</text>
<text x="183.2" y="60.5">G</text>
</g>
<g font-size="1.4" fill="#f00">
<text x="75" y="71.2">DEBUG_#TRST_OUT</text>
<text x="74.6" y="77.9">DEBUG_#TRST_IN</text>
<text x="75" y="76.1">DEBUG_TCK_SWCLK_OUT</text>
<text x="75" y="74.4">DEBUG_TMS_SWDIO_OUT</text>
<text x="75" y="72.8">DEBUG_TDI_OUT</text>
<text x="74.6" y="81.1">DEBUG_TMS_SWDIO_IN</text>
<text x="74.6" y="79.5">DEBUG_TDI_IN</text>
<text x="74.6" y="82.7">DEBUG_TCK_SWCLK_IN</text>
<text x="74.6" y="86">DEBUG_TDO_SWO_IN</text>
<text x="74.6" y="84.4">DEBUG_#RESET_IN</text>
<text x="74.6" y="89.2">DEBUG_EXT_VDD_TARGET</text>
<text x="73" y="90.8">DEBUG_EXT_CABLE_ATTACH</text>
<text x="75" y="93.9">DEBUG_TMS_SWDIO_#OE</text>
<text x="80.8" y="92.3">DEBUG_BUF_#OE</text>
<text x="81.5" y="95.6">DEBUG_#RESET</text>
<text x="199.5" y="95.6">AEM_VMCU_ENABLE</text>
<text x="199.8" y="94.1">AEM_CTRL[3..0]</text>
<text x="75" y="98.8">DEBUG_DH_SW_ENABLE</text>
<text x="75" y="100.5">DEBUG_MCU_SW_ENABLE</text>
<text x="199.5" y="98.8">AEM_SENSE_VOLTAGE</text>
<text x="199.5" y="100.5">AEM_SENSE_CURRENT_RANGE1</text>
<text x="75.1" y="102.1">DEBUG_MCU_ISOLATE_#EN</text>
<text x="199.5" y="102.1">AEM_SENSE_CURRENT_RANGE2</text>
<text x="84.6" y="113.8">BC_UART_TX</text>
<text x="82.8" y="118.5">BC_UIF_MCURST</text>
<text x="84.4" y="115.2">BC_UART_RX</text>
<text x="78.7" y="125">BC_UIF_MCURST_CON</text>
<text x="86" y="120.1">BC_UIF_PB0</text>
<text x="86" y="121.8">BC_UIF_PB1</text>
<text x="199.5" y="121.6">USBDM</text>
<text x="199.5" y="123.2">USBDP</text>
<text x="82.5" y="126.6">BC_UIF_PB0_CON</text>
<text x="82.5" y="128.2">BC_UIF_PB1_CON</text>
</g>
</svg>
